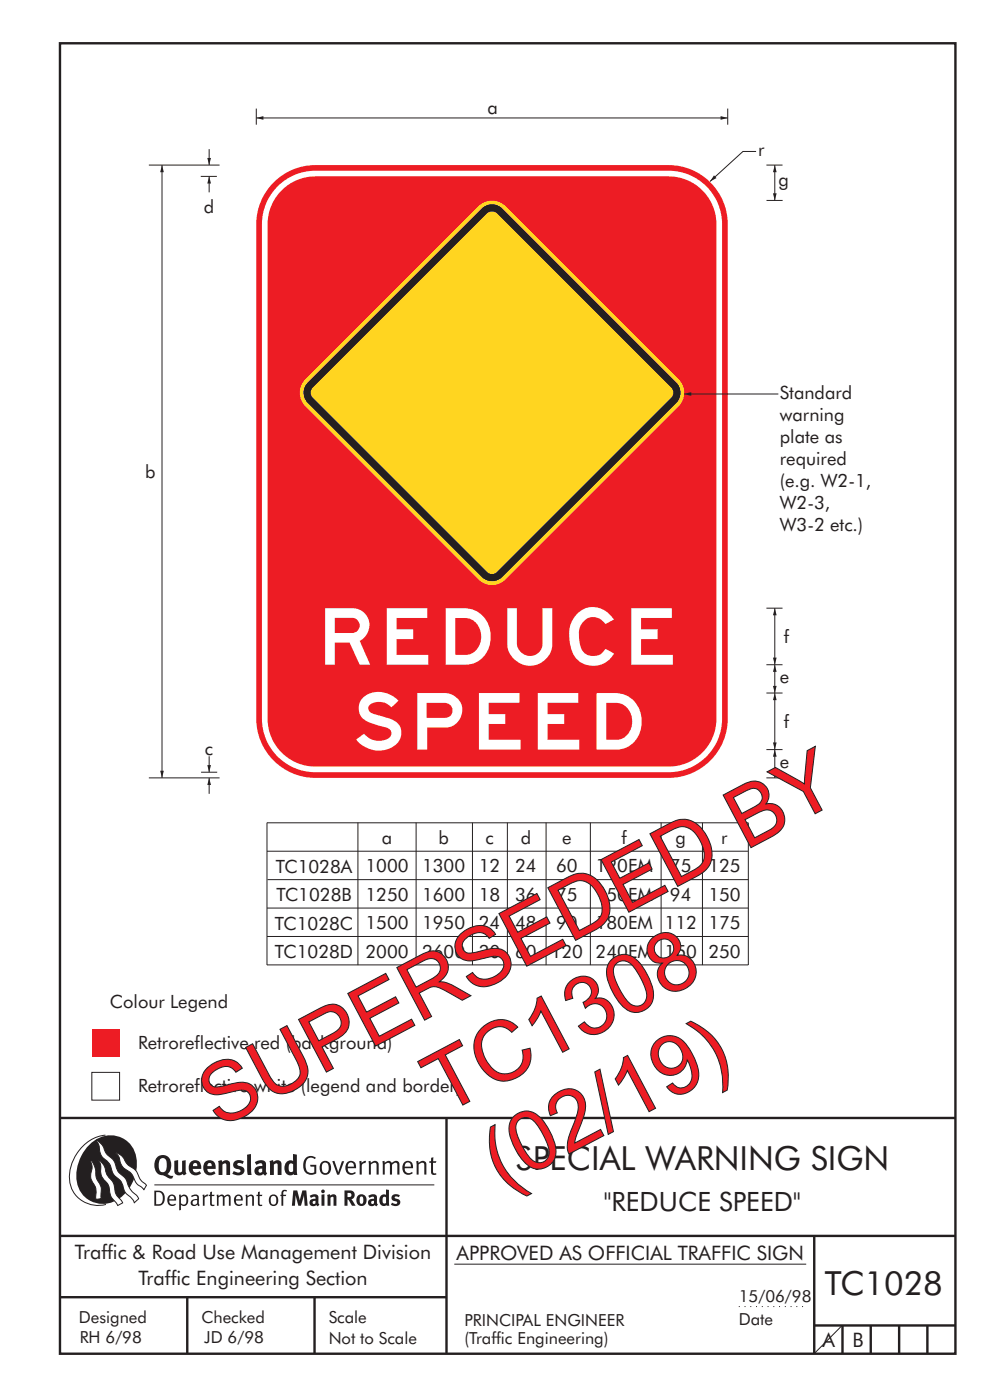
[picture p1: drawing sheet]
<svg xmlns="http://www.w3.org/2000/svg" width="210mm" height="297mm" viewBox="0 0 210 297" stroke-linecap="round" stroke-linejoin="round" font-family="sans-serif">
<g fill="none" stroke="#231f20" stroke-width=".51">
<path d="M12.7 9.2h190v278h-190zM12.7 237.2h190M94.7 237.1v50.1M12.7 262.2h190.1M12.7 275.2h82M39.7 275.2v12M66.7 275.2v12M172.7 262.2v25M172.7 281.2h30M178.7 281.2v6M184.7 281.2v6M190.7 281.2v6"/>
<path d="M196.7 281.2v6"/>
</g>
<path d="M96.4 268.2h74.6" fill="none" stroke="#231f20" stroke-width=".21"/>
<path d="M156.7 277.2h14" fill="none" stroke="#231f20" stroke-width=".21" stroke-dasharray=".2 1" stroke-linecap="butt"/>
<path d="M19.5 227.5h5.9v5.9h-5.9z" fill-rule="evenodd" fill="#fff" stroke="#231f20" stroke-width=".21"/>
<path d="M19.5 218.4h5.9v5.9h-5.9z" fill-rule="evenodd" fill="#ed1c24"/>
<g fill="none" stroke="#231f20" stroke-width=".21">
<path d="M160.4 32.1h-2.8l-7 6.4M56.6 174.6h102.1M56.6 174.5v30.2M75.9 174.5v30.2M88.3 174.5v30.2M100.2 174.5v30.2M107.6 174.5v30.2M115.8 174.5v30.2M125.2 174.5v30.2M140.2 174.5v30.2M149 174.5v30.2M158.7 174.5v30.2"/>
<path d="M56.6 198.7h102.1M56.6 192.6h102.1M56.6 180.6h102.1M56.7 186.6h102.1M56.6 204.7h102.1M178.5 281.3l-5.8 5.9"/>
</g>
<path d="M151.5 37.2l.5 .6-1.4 .7z" fill="#231f20"/>
<path d="M54.4 23v3.5M154.4 23v3.5M162.6 35h3.4M162.6 42.5h3.4M162.6 129h3.4M162.6 159h3.4M162.6 141h3.4M162.6 147h3.4M164.4 159v6M162.6 165h3.4" fill="none" stroke="#231f20" stroke-width=".21"/>
<g fill="#231f20">
<path d="M164.4 159l.3 1.5h-.7z"/>
<path d="M164 163.5h.7l-.3 1.5z"/>
</g>
<path d="M164.4 141v6" fill="none" stroke="#231f20" stroke-width=".21"/>
<g fill="#231f20">
<path d="M164.4 141l.3 1.5h-.7z"/>
<path d="M164 145.5h.7l-.3 1.5z"/>
</g>
<path d="M164.4 35v7.5" fill="none" stroke="#231f20" stroke-width=".21"/>
<g fill="#231f20">
<path d="M164.4 35l.3 1.5h-.7z"/>
<path d="M164 41h.7l-.3 1.5z"/>
</g>
<path d="M34.4 35v130" fill="none" stroke="#231f20" stroke-width=".21"/>
<g fill="#231f20">
<path d="M34.4 35l.4 1.5h-.8z"/>
<path d="M34 163.5h.8l-.4 1.5z"/>
</g>
<path d="M54.4 25h100" fill="none" stroke="#231f20" stroke-width=".21"/>
<g fill="#231f20">
<path d="M54.4 25l1.5-.4v.8z"/>
<path d="M152.9 24.6l1.5 .4-1.5 .4z"/>
</g>
<path d="M164.4 147v12" fill="none" stroke="#231f20" stroke-width=".21"/>
<g fill="#231f20">
<path d="M164.4 147l.3 1.5h-.7z"/>
<path d="M164 157.5h.7l-.3 1.5z"/>
</g>
<path d="M164.4 129v12" fill="none" stroke="#231f20" stroke-width=".21"/>
<g fill="#231f20">
<path d="M164.4 129l.3 1.5h-.7z"/>
<path d="M164 139.5h.7l-.3 1.5z"/>
</g>
<path d="M58 38.7a12.5 12.5 0 0 1 8.9-3.7h75a12.5 12.5 0 0 1 12.5 12.5v105a12.5 12.5 0 0 1-12.5 12.5h-75a12.5 12.5 0 0 1-12.5-12.5v-105a12.5 12.5 0 0 1 3.6-8.8z" fill-rule="evenodd" fill="#ed1c24"/>
<path d="M58.9 39.5a11.3 11.3 0 0 1 8-3.3h75a11.3 11.3 0 0 1 11.3 11.3v105a11.3 11.3 0 0 1-11.3 11.3h-75a11.3 11.3 0 0 1-11.3-11.3v-105a11.3 11.3 0 0 1 3.3-8z" fill-rule="evenodd" fill="#fff"/>
<path d="M60.2 40a10.1 10.1 0 0 1 6.7-2.6h75a10.1 10.1 0 0 1 10.1 10.1v105a10.1 10.1 0 0 1-10.1 10.1h-75a10.1 10.1 0 0 1-10.1-10.1v-105a10.1 10.1 0 0 1 3.4-7.5z" fill-rule="evenodd" fill="#ed1c24"/>
<path d="M101.5 43.7a4 4 0 0 1 5.7 0l36.8 36.8a4 4 0 0 1 0 5.7l-36.8 36.7a4 4 0 0 1-5.7 0l-36.7-36.7a4 4 0 0 1 0-5.7z" fill-rule="evenodd" fill="#ffd520"/>
<path d="M102.2 44.2a3.1 3.1 0 0 1 4.4 0l36.9 36.9a3.1 3.1 0 0 1 0 4.4l-36.9 36.9a3.1 3.1 0 0 1-4.4 0l-36.9-36.9a3.1 3.1 0 0 1 0-4.4z" fill-rule="evenodd" fill="#231f20"/>
<path d="M66.3 82.3l37-37a1.5 1.5 0 0 1 2.1 0l37 37a1.5 1.5 0 0 1 0 2.1l-37 36.9a1.5 1.5 0 0 1-2.1 0l-37-36.9a1.5 1.5 0 0 1 0-2.1z" fill-rule="evenodd" fill="#ffd520"/>
<g fill="#fff">
<path d="M82 129h8.6v2.1h-6.5v2.4h3.5v2.1h-3.5v3.3h6.8v2.1h-8.9z"/>
<path d="M107.6 129h2v7.5a2.72 2.72 0 0 0 2.7 2.7 2.72 2.72 0 0 0 2.8-2.6v-7.6h2.1v7.6a4.8 4.8 0 0 1-4.8 4.6 4.8 4.8 0 0 1-4.8-4.5z"/>
<path d="M122.6 130a4.8 4.8 0 0 1 7.3 .9l.3 .5-1.8 1a3 3 0 0 0-3.3-1.4 3 3 0 0 0-2.3 2.7 6.8 6.8 0 0 0 1.1 4.8 2.96 2.96 0 0 0 4.5-.8l1.8 .9a5 5 0 0 1-5.3 2.6 5 5 0 0 1-4-4.5 6.6 6.6 0 0 1 1.7-6.7z"/>
<path d="M133.9 129h8.6v2.1h-6.5v2.4h3.5v2.1h-3.5v3.3h6.7v2.1h-8.8z"/>
<path d="M77 148a5.5 5.5 0 0 1 7.5 .7l-1.5 1.4a3.4 3.4 0 0 0-4.7-.5 1.27 1.27 0 0 0 1.2 1.9l2.5 .7a3.3 3.3 0 0 1 3 4.4 5.3 5.3 0 0 1-6.8 2.2l-1.7-.9-.9-1 1.6-1.2a3.9 3.9 0 0 0 5.7 .5 1.32 1.32 0 0 0-1.3-2l-2.5-.7a3.3 3.3 0 0 1-2.7-4.8z"/>
<path d="M101.6 147h8.6v2.1h-6.5v2.4h3.5v2.1h-3.5v3.3h6.7v2.1h-8.8z"/>
<path d="M114.1 147h8.6v2.1h-6.6v2.4h3.6v2.1h-3.6v3.3h6.8v2.1h-8.8z"/>
<path d="M69 129v12h2v-4.7h3.2l2.1 4.7h2.2l-2.2-5.1a3.6 3.6 0 0 0 2-4 3.6 3.6 0 0 0-3.6-2.9zM71 131.1h3.7a1.61 1.61 0 0 1 1.6 1.6 1.61 1.61 0 0 1-1.6 1.6h-3.7z"/>
<path d="M94.5 129v12h4.2a5.8 5.8 0 0 0 5.3-7.3 5.6 5.6 0 0 0-5.6-4.7zM96.6 131.1a6.1 6.1 0 0 1 3.4 .3 4.2 4.2 0 0 1-.3 7.4l-3.1 .1z"/>
<path d="M88.5 147v12h2.1v-4.7h4a3.7 3.7 0 0 0 3.5-3.8 3.7 3.7 0 0 0-3.8-3.5zM90.5 149.1h3.8a1.59 1.59 0 0 1 1.7 1.6 1.59 1.59 0 0 1-1.7 1.6h-3.8z"/>
<path d="M126.6 147v12h4.1a5.8 5.8 0 0 0 5.3-7.3 5.6 5.6 0 0 0-5.6-4.7zM128.6 149.1a6.1 6.1 0 0 1 3.4 .3 4.2 4.2 0 0 1-.3 7.4l-3.1 .1z"/>
</g>
<path d="M31.6 35h15M42.6 37.4h3.4M44.4 37.4v3.4M31.6 165h15M42.7 163.8h3.4" fill="none" stroke="#231f20" stroke-width=".21"/>
<path d="M44.4 37.4l.4 1.5h-.8z" fill="#231f20"/>
<path d="M44.4 165v3.4" fill="none" stroke="#231f20" stroke-width=".21"/>
<path d="M44.4 165l.4 1.5h-.8z" fill="#231f20"/>
<path d="M44.4 31.6v3.4" fill="none" stroke="#231f20" stroke-width=".21"/>
<path d="M44 33.5h.8l-.4 1.5z" fill="#231f20"/>
<path d="M44.4 160.4v3.4" fill="none" stroke="#231f20" stroke-width=".21"/>
<path d="M44 162.3h.8l-.4 1.5z" fill="#231f20"/>
<path d="M145.1 83.6h20" fill="none" stroke="#231f20" stroke-width=".21"/>
<g fill="#231f20">
<path d="M145.1 83.6l1.5-.4v.8z"/>
<path d="M64.9 245.6a1.61 1.61 0 0 1 2.1 0l-.2 .3a1.17 1.17 0 0 0-1.4-.2 1.17 1.17 0 0 0-.6 1.3 1.42 1.42 0 0 0 1.2 1.8l.7-.1v-1.2h-.8l-.1-.4h1.3v1.8a1.82 1.82 0 0 1-2.2 0 1.82 1.82 0 0 1-.6-2.1l.2-.7z" fill-rule="evenodd"/>
<path d="M68.2 246.5a1.77 1.77 0 0 0 .4 2.7 1.39 1.39 0 0 0 1.4-.5 1.39 1.39 0 0 0 .2-1.5 1.19 1.19 0 0 0-2-.7zM68.5 246.8a.83 .83 0 0 1 1 .1 .83 .83 0 0 1 .2 .9 .75 .75 0 0 1-.6 1.1 .75 .75 0 0 1-.8-.9v-.9z" fill-rule="evenodd"/>
<path d="M70.5 246.3h.4l.8 2.4 .8-2.4h.5l-1.1 2.9h-.4z" fill-rule="evenodd"/>
<path d="M73.6 246.7a1.74 1.74 0 0 0 .5 2.5l.9-.1 .5-.2-.2-.3a.89 .89 0 0 1-1.1 .2 .89 .89 0 0 1-.4-1h1.7a1.15 1.15 0 0 0-.4-1.4 1.15 1.15 0 0 0-1.5 .3zM74 246.8a.67 .67 0 0 1 .8-.1 .67 .67 0 0 1 .3 .8h-1.3z" fill-rule="evenodd"/>
<path d="M76.2 246.4l.4-.1 .1 .4 .5-.4h.5l-.2 .5a.61 .61 0 0 0-.8 .6v1.8h-.4z" fill-rule="evenodd"/>
<path d="M78.1 246.4l.5-.1 .1 .4a.89 .89 0 0 1 .9-.4 .89 .89 0 0 1 .7 .7v2.2h-.4v-2.2l-.1-.2-.3-.1-.8 .3v2.2h-.4z" fill-rule="evenodd"/>
<path d="M81.1 246.4l.4-.1 .1 .4a.83 .83 0 0 1 .8-.4 .83 .83 0 0 1 .7 .4 .86 .86 0 0 1 .9-.4 .86 .86 0 0 1 .7 .7v2.2h-.4l-.1-2.4a.5 .5 0 0 0-.8 .1l-.2 .2v2.1h-.5v-2.3l-.4-.2-.7 .3v2.2h-.4z" fill-rule="evenodd"/>
<path d="M85.7 246.7a1.74 1.74 0 0 0 .5 2.5l.9-.1 .5-.2-.2-.3a.89 .89 0 0 1-1.1 .2 .89 .89 0 0 1-.4-1h1.7a1.15 1.15 0 0 0-.5-1.4 1.15 1.15 0 0 0-1.4 .3zM86 246.8a.67 .67 0 0 1 .9-.1 .67 .67 0 0 1 .3 .8h-1.3z" fill-rule="evenodd"/>
<path d="M88.3 246.4l.4-.1 .1 .4a.89 .89 0 0 1 .9-.4 .89 .89 0 0 1 .7 .7v2.2h-.4v-2.2l-.1-.2-.3-.1-.8 .3v2.2h-.4z" fill-rule="evenodd"/>
<path d="M91.5 245.6l.4-.1v.8h.7l-.2 .4h-.5v2.1l.1 .1h.5l.1 .3a.71 .71 0 0 1-1.2-.6v-1.9h-.3v-.4h.3z" fill-rule="evenodd"/>
<path d="M37 246.3l.8-.2v2a.46 .46 0 0 0 .2 .6 .46 .46 0 0 0 .6-.2v-2.2l.8-.2v2.4l.2 .5-.6 .3-.2-.3a1.03 1.03 0 0 1-1.2 .3 1.03 1.03 0 0 1-.6-1.1z" fill-rule="evenodd"/>
<path d="M40.4 246.5a1.64 1.64 0 0 0 0 2.3 1.64 1.64 0 0 0 2.3 .1l-.4-.4a.78 .78 0 0 1-.9 .2 .78 .78 0 0 1-.5-.7h1.8a1.37 1.37 0 0 0-.6-1.7 1.37 1.37 0 0 0-1.7 .2zM41 246.9a.48 .48 0 0 1 .7-.1 .48 .48 0 0 1 .2 .6h-1z" fill-rule="evenodd"/>
<path d="M43.5 246.5a1.65 1.65 0 0 0-.2 2 1.65 1.65 0 0 0 1.9 .7l.5-.3-.3-.4a.78 .78 0 0 1-.9 .3 .78 .78 0 0 1-.5-.8h1.8a1.37 1.37 0 0 0-.6-1.7 1.37 1.37 0 0 0-1.7 .2zM44.1 246.9a.48 .48 0 0 1 .6-.1 .48 .48 0 0 1 .2 .6h-.9z" fill-rule="evenodd"/>
<path d="M46.3 246.3l.7-.2 .1 .4a.95 .95 0 0 1 1-.3 .95 .95 0 0 1 .7 .8v2.3h-.8v-2.3l-.3-.2-.5 .3v2.2h-.8z" fill-rule="evenodd"/>
<path d="M49.7 246.5a1.73 1.73 0 0 1 2-.1l-.2 .5-.6-.2a.42 .42 0 0 0-.6 .3l.2 .2a1.23 1.23 0 0 1 1.4 1.1 1.47 1.47 0 0 1-2.3 .9l-.3-.2 .3-.6 .7 .3a.47 .47 0 0 0 .7-.3 .87 .87 0 0 0-1-.5l-.4-.2-.1-.4z" fill-rule="evenodd"/>
<path d="M54.1 246.5l.3 .6 .3-.2a.62 .62 0 0 1 .9 .1v.4a1.21 1.21 0 0 0-1.3 .3 1.21 1.21 0 0 0-.2 1.3 1.19 1.19 0 0 0 1.7 0l.5 .4 .4-.5-.3-.3v-1.4a.96 .96 0 0 0-1.3-1.1zM55 248l.6-.1v.7a.43 .43 0 0 1-.6 .1 .43 .43 0 0 1 0-.7z" fill-rule="evenodd"/>
<path d="M57.2 246.3l.7-.2 .1 .4a.95 .95 0 0 1 1-.3 .95 .95 0 0 1 .7 .8v2.3h-.8v-2.3l-.3-.2-.5 .3v2.2h-.8z" fill-rule="evenodd"/>
<path d="M62.2 244.8v1.5a1.29 1.29 0 0 0-1.4 .2 1.29 1.29 0 0 0-.5 1.3 1.24 1.24 0 0 0 .5 1.3 1.24 1.24 0 0 0 1.5 0l.1 .2h.7l-.1-4.4zM61.5 246.9l.4-.1 .3 .2v1.5l-.3 .1a.48 .48 0 0 1-.6-.4 1.52 1.52 0 0 1 .2-1.3z" fill-rule="evenodd"/>
<path d="M52.4 245l.8-.2 .2 4.5h-.8l-.1-.2z" fill-rule="evenodd"/>
</g>
<path d="M22.4 240.8a9 9 0 0 0-7.4 10.9 6.2 6.2 0 0 0 7.5 3.8M32.7 251.4h59.4" fill="none" stroke="#231f20" stroke-width=".21"/>
<path d="M19.1 242.7a5.7 5.7 0 0 1 6.5-1.4 5.7 5.7 0 0 1 3.4 5.7 8.6 8.6 0 0 1-6.2 8.3 5.7 5.7 0 0 1-6.5-7 9.9 9.9 0 0 1 2.8-5.6z" fill-rule="evenodd" fill="#231f20"/>
<path d="M24.4 244.5a3.1 3.1 0 0 1 2.3 2.2l.8 .7a3.2 3.2 0 0 1 2 2.4l.4 .6 1.2 1.1-.6 .9-.2-.3a3.5 3.5 0 0 1-1.9-2.1 3.8 3.8 0 0 0-2.1-2.2 3.5 3.5 0 0 1-1-2.2zM20.4 241.9a3.4 3.4 0 0 1 1.9 2.4l.7 .9a3.3 3.3 0 0 1 1.7 2.6 4.4 4.4 0 0 0 1.7 2l.3 .3a6.1 6.1 0 0 0 2.5 3.7l.2 .5-.9 .9a6.1 6.1 0 0 0-1.9-2.3l-.4-.7a3.6 3.6 0 0 0-1.9-2.8l-.6-1a3.6 3.6 0 0 0-1.9-2.8 3.7 3.7 0 0 1-.8-2.4zM21 246.1a3.4 3.4 0 0 1 1.5 2.7l.6 1a3.8 3.8 0 0 1 1.4 3.1l.3 .7 1.2 1.6-1 .5-.5-.7a3.2 3.2 0 0 1-1.3-2.8 4.3 4.3 0 0 0-1.4-2.2 4.7 4.7 0 0 1-.5-3zM19.2 246.1a5.1 5.1 0 0 1 1.2 3.7l.3 .7a3.1 3.1 0 0 1 .7 2.9l.1 .9-1.1 .2-.1-.8a3.5 3.5 0 0 0-.9-3.3 3.6 3.6 0 0 1 .1-2.5z" fill-rule="evenodd" fill="#fff" stroke="#231f20" stroke-width=".21"/>
<g fill="#231f20">
<path d="M33.4 245.5a2.51 2.51 0 0 0 .4 3.7l.8 .1a2.78 2.78 0 0 0 2 .7l.2-.6h-.6l-.7-.3a2.56 2.56 0 0 0 0-3.8 1.83 1.83 0 0 0-2.1 .2zM34 245.8a.87 .87 0 0 1 1 .1 .87 .87 0 0 1 .4 .9v.4a1.17 1.17 0 0 1-.9 1.5l-.3-.1a2.38 2.38 0 0 1-.2-2.8z" fill-rule="evenodd"/>
<path d="M33.1 252.9v2.6a1.12 1.12 0 0 0 1.2-.3 1.12 1.12 0 0 0 .2-1.2l-.1-.5-.3-.5zM32.7 252.6h1.1a1.67 1.67 0 0 1 1.2 1.6 1.67 1.67 0 0 1-1.3 1.6h-1zM36.1 253.9l-.2 .5h1.1a.55 .55 0 0 0-.3-.6 .55 .55 0 0 0-.6 .1zM35.8 253.7a.95 .95 0 0 1 1.2-.1 .95 .95 0 0 1 .4 1.1h-1.5a.72 .72 0 0 0 .4 .8 .72 .72 0 0 0 .9-.2l.1 .3a1.15 1.15 0 0 1-1.5 0 1.15 1.15 0 0 1-.2-1.5zM38.4 254.1v1.1a.7 .7 0 0 0 .9 .2 .7 .7 0 0 0 .2-.9 .61 .61 0 0 0-.4-.7 .61 .61 0 0 0-.7 .3zM38 253.5l.3-.1 .1 .4a.95 .95 0 0 1 1.2-.2 .95 .95 0 0 1 .3 1.2 .92 .92 0 0 1-.5 .9 .92 .92 0 0 1-1-.1v1.1l-.4 .1zM40.9 254.8a.5 .5 0 0 0 .2 .8 .5 .5 0 0 0 .7-.4v-.6zM40.5 253.7a1 1 0 0 1 1.7 .3v1.4l.2 .2-.2 .3-.3-.4a.78 .78 0 0 1-1.4 0 .78 .78 0 0 1 .8-1.1h.5a.58 .58 0 0 0-.3-.7 .58 .58 0 0 0-.7 .2zM43 253.5l.3-.1 .1 .4 .3-.3 .5-.1-.2 .4a.52 .52 0 0 0-.6 .5v1.5h-.4zM44.6 252.9l.4-.1-.1 .7h.6l-.1 .2h-.5v1.5a.35 .35 0 0 0 .6 .3v.3a.57 .57 0 0 1-.6 .1 .57 .57 0 0 1-.3-.6v-1.6h-.3v-.2h.3zM45.9 253.5l.4-.1 .1 .4 .2-.2a.64 .64 0 0 1 1 .2 .7 .7 0 0 1 .8-.4 .7 .7 0 0 1 .5 .6v1.8h-.4v-1.7l-.2-.4-.7 .4v1.7h-.3v-1.7a.38 .38 0 0 0-.3-.4 .38 .38 0 0 0-.5 .2l-.1 .2v1.7h-.4zM50.2 253.9l-.2 .5h1.1a.55 .55 0 0 0-.2-.6 .55 .55 0 0 0-.7 .1zM49.9 253.7a.95 .95 0 0 1 1.2-.1 .95 .95 0 0 1 .4 1.1h-1.5a.72 .72 0 0 0 .4 .8 .72 .72 0 0 0 .9-.2l.1 .3a1.15 1.15 0 0 1-1.5 0 1.15 1.15 0 0 1-.2-1.5zM52.1 253.5l.3-.1 .1 .4a.72 .72 0 0 1 .8-.4 .72 .72 0 0 1 .6 .6v1.8h-.4v-1.6a.45 .45 0 0 0-.3-.5 .45 .45 0 0 0-.5 .2l-.2 .2v1.7h-.3zM54.7 252.9l.4-.1v.7h.6l-.1 .2h-.5v1.5a.35 .35 0 0 0 .5 .3v.3a.57 .57 0 0 1-.6 .1 .57 .57 0 0 1-.3-.6v-1.6h-.3v-.2h.3zM57.6 253.8l-.2 .8a.65 .65 0 0 0 .3 .8 .65 .65 0 0 0 .8-.2l.1-.1a.93 .93 0 0 0-.7-1.4zM57.3 253.7a1.12 1.12 0 0 1 1.4 0 1.12 1.12 0 0 1 .2 1.5 1.01 1.01 0 0 1-1.2 .6 1.01 1.01 0 0 1-.7-1.2zM59.9 252.6l.5-.2 .5 .1-.2 .3-.3-.1-.3 .2v.6h.6l-.1 .2h-.5v2.1h-.4v-2.1h-.2v-.2h.2zM62.2 252.5l-.3 3.3h.7l.1-2.3 .6 2.3h.5l.7-2.3 .1 2.3h.7l-.3-3.3h-.9l-.5 2.2-.5-2.2zM65.7 253.7l.3 .4a.51 .51 0 0 1 .5-.3 .51 .51 0 0 1 .4 .4v.1a.88 .88 0 0 0-1.1 .3 .88 .88 0 0 0 .2 1.2 .9 .9 0 0 0 1.1-.2l.3 .3 .4-.4-.3-.3v-1a.87 .87 0 0 0-.4-.9 .87 .87 0 0 0-1 .2zM66.4 254.8l.5-.1v.6l-.1 .1h-.3l-.2-.2zM68.2 253.4v2.4h.6v-2.5zM68.1 252.7a.4 .4 0 0 0 .8 0 .4 .4 0 0 0-.8 0zM69.4 253.5l.1 2.3h.6v-1.7a.33 .33 0 0 1 .4-.2 .33 .33 0 0 1 .2 .3v1.6h.7v-1.8a.75 .75 0 0 0-.6-.6 .75 .75 0 0 0-.8 .2v-.3zM73.1 252.5v3.3h.6v-1.4l.3 .3 .7 1.1h.7l-.9-1.4a.94 .94 0 0 0 .7-1 .94 .94 0 0 0-.9-.9zM73.7 253.1a.51 .51 0 0 1 .7 .1 .51 .51 0 0 1-.1 .7h-.6zM75.9 253.7a1.19 1.19 0 0 0-.1 1.7 1.19 1.19 0 0 0 1.7 0 1.19 1.19 0 0 0 0-1.6 1.19 1.19 0 0 0-1.6-.1zM76.5 253.9l.2-.1a.99 .99 0 0 1 0 1.6 1.06 1.06 0 0 1-.2-1.5zM78.1 253.7l.3 .4a.51 .51 0 0 1 .5-.3 .51 .51 0 0 1 .4 .4v.1a.88 .88 0 0 0-1.1 .3 .88 .88 0 0 0 .2 1.2 .9 .9 0 0 0 1.1-.2l.3 .3 .4-.4-.2-.3v-1a.87 .87 0 0 0-.5-.9 .87 .87 0 0 0-1 .2zM78.9 254.8l.4-.1v.6l-.1 .1h-.3l-.2-.2zM81.9 252.3v1.2a1.2 1.2 0 0 0-1.4 .6 1.2 1.2 0 0 0 .2 1.4l.5 .3 .8-.1v.1h.6l-.1-3.4zM81.4 253.9l.5 .1-.1 1.2a.46 .46 0 0 1-.5 0 .46 .46 0 0 1-.2-.6zM83.3 253.5a.79 .79 0 0 0-.2 1 .79 .79 0 0 0 1 .4 .33 .33 0 0 1 0 .5 .33 .33 0 0 1-.5-.1l-.5-.2-.2 .5a1.15 1.15 0 0 0 1.2 .3 1.15 1.15 0 0 0 .8-1 1.49 1.49 0 0 0-1.2-.8 .4 .4 0 0 1 .3-.3 .4 .4 0 0 1 .4 .1l.2 .1 .2-.4a1.47 1.47 0 0 0-1.5-.1z" fill-rule="evenodd"/>
</g>
<g font-size="17.6" fill="#ed1c24">
<text x="46.4" y="239.5" transform="rotate(-28 46.4 239.5)">SUPERSEDED BY</text>
<text x="94.1" y="236.6" transform="rotate(-28 94.1 236.6)">TC1308</text>
<text x="106.4" y="252.4" transform="rotate(-28 106.4 252.4)">(02/19)</text>
</g>
<g font-size="7.1" fill="#231f20">
<text x="109.4" y="248.2">SPECIAL WARNING SIGN</text>
<text x="174.9" y="274.7">TC1028</text>
</g>
<text font-size="5.6" fill="#231f20" x="128.1" y="256.9">&quot;REDUCE SPEED&quot;</text>
<g font-size="4.2" fill="#231f20">
<text x="15.9" y="267">Traffic &amp; Road Use Management Division</text>
<text x="96.9" y="267.2">APPROVED AS OFFICIAL TRAFFIC SIGN</text>
<text x="29.4" y="272.6">Traffic Engineering Section</text>
<text x="174.4" y="285.8">A</text>
<text x="180.8" y="285.8">B</text>
</g>
<g font-size="3.9" fill="#231f20">
<text x="103.4" y="24.3">a</text>
<text x="160.8" y="33">r</text>
<text x="165.1" y="39.4">g</text>
<text x="43.2" y="45.3">d</text>
<text x="165.4" y="84.6">Standard</text>
<text x="165.4" y="89.3">warning</text>
<text x="165.4" y="93.9">plate as</text>
<text x="30.8" y="101.5">b</text>
<text x="165.4" y="98.6">required</text>
<text x="165.4" y="103.2">(e.g. W2-1,</text>
<text x="165.4" y="107.9">W2-3,</text>
<text x="165.4" y="112.5">W3-2 etc.)</text>
<text x="166.3" y="136.5">f</text>
<text x="165.4" y="144.9">e</text>
<text x="166.3" y="154.5">f</text>
<text x="43.4" y="160.1">c</text>
<text x="165.4" y="162.9">e</text>
<text x="81" y="179">a</text>
<text x="93" y="179">b</text>
<text x="103" y="179">c</text>
<text x="110.4" y="179">d</text>
<text x="119.3" y="179">e</text>
<text x="131.9" y="179">f</text>
<text x="143.3" y="179">g</text>
<text x="153" y="179">r</text>
<text x="58.5" y="185.2">TC1028A</text>
<text x="77.5" y="185.1">1000</text>
<text x="89.5" y="185.1">1300</text>
<text x="101.5" y="185.1">12</text>
<text x="109.3" y="185.1">24</text>
<text x="118" y="185.1">60</text>
<text x="126.3" y="185.1">120EM</text>
<text x="142.1" y="185.1">75</text>
<text x="150.3" y="185">125</text>
<text x="58.6" y="191.2">TC1028B</text>
<text x="77.5" y="191.1">1250</text>
<text x="89.5" y="191.1">1600</text>
<text x="101.5" y="191.1">18</text>
<text x="109.3" y="191.1">36</text>
<text x="118" y="191.1">75</text>
<text x="126.3" y="191.1">150EM</text>
<text x="142.1" y="191.1">94</text>
<text x="150.3" y="191">150</text>
<text x="58.3" y="197.3">TC1028C</text>
<text x="77.5" y="197.2">1500</text>
<text x="89.5" y="197.2">1950</text>
<text x="101.5" y="197.2">24</text>
<text x="109.3" y="197.2">48</text>
<text x="118" y="197.2">90</text>
<text x="126.3" y="197.2">180EM</text>
<text x="141" y="197.2">112</text>
<text x="150.3" y="197.1">175</text>
<text x="58.3" y="203.3">TC1028D</text>
<text x="77.5" y="203.2">2000</text>
<text x="89.5" y="203.2">2600</text>
<text x="101.5" y="203.2">30</text>
<text x="109.3" y="203.2">60</text>
<text x="116.8" y="203.2">120</text>
<text x="126.3" y="203.2">240EM</text>
<text x="141" y="203.2">150</text>
<text x="150.3" y="203.1">250</text>
<text x="23.3" y="213.8">Colour Legend</text>
<text x="29.3" y="222.6">Retroreflective red (background)</text>
<text x="29.3" y="231.7">Retroreflective white (legend and border)</text>
</g>
<g font-size="3.5" fill="#231f20">
<text x="16.7" y="280.6">Designed</text>
<text x="42.7" y="280.6">Checked</text>
<text x="69.7" y="280.6">Scale</text>
<text x="98.5" y="281.3">PRINCIPAL ENGINEER</text>
<text x="156.7" y="281.2">Date</text>
<text x="156.7" y="276.2">15/06/98</text>
<text x="16.9" y="284.8">RH 6/98</text>
<text x="43.3" y="284.8">JD 6/98</text>
<text x="69.7" y="285.2">Not to Scale</text>
<text x="98.5" y="285.1">(Traffic Engineering)</text>
</g>
</svg>
